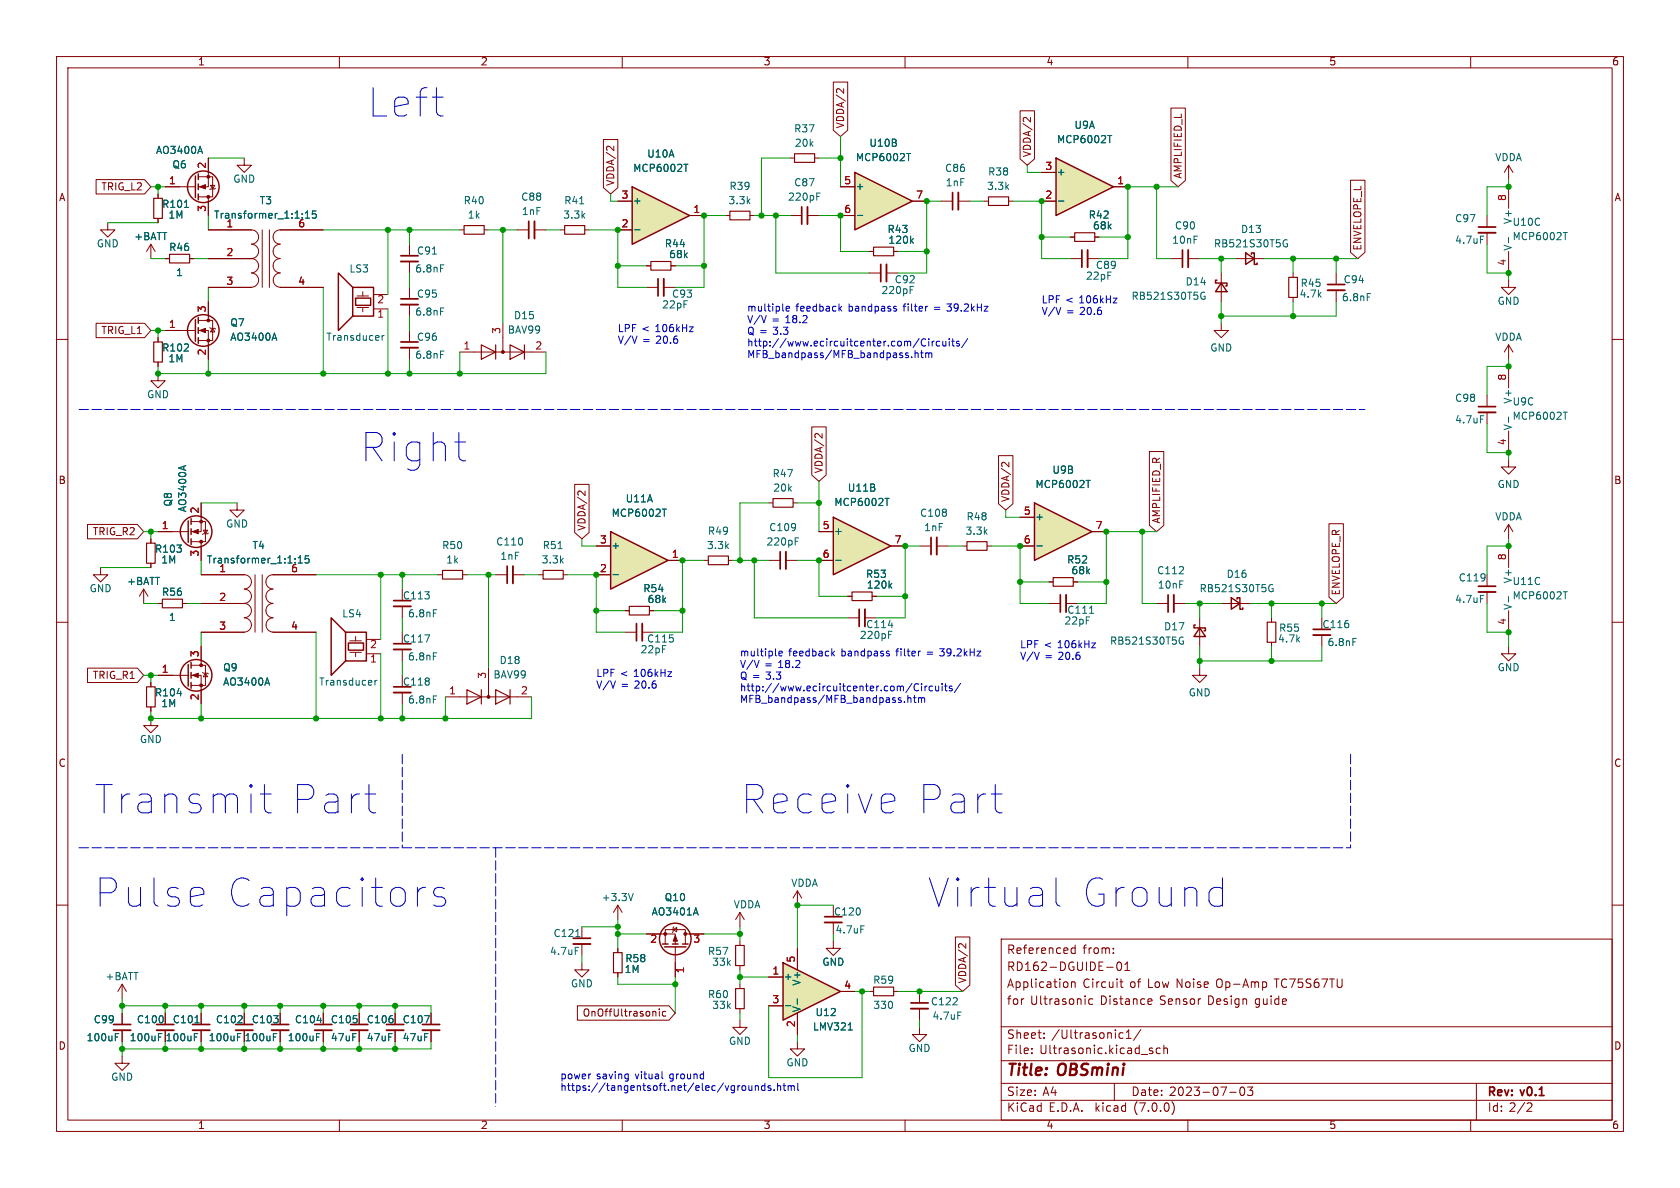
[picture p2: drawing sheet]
<svg xmlns="http://www.w3.org/2000/svg" width="297mm" height="210mm" viewBox="0 0 297 210" stroke-linecap="round" stroke-linejoin="round" font-family="sans-serif">
<g fill="none" stroke="#840000" stroke-width=".18">
<path d="M10 10h277v190h-277zM12 12h273v186h-273zM60 10v2M110 10v2M160 10v2M210 10v2M260 10v2M10 60h2M285 60h2M10 110h2M285 110h2M10 160h2"/>
<path d="M285 160h2M177 166h108v32h-108zM189.4 168.3l.2 .3 .5-.1M189.4 173.6v1M189.4 173.7l.2-.1h.4l.1 1M190.1 167.1v1.5M190.1 167.6h-.5l-.2 .2M193.2 176.6h-.4l-.3 .2v.5l.1 .2h.6M195.6 171h1.2M196.8 168.4v.2M196.8 167.6v.2M197.6 170.2l.2-.1a.81 .81 0 0 1 .6 .6 .81 .81 0 0 1-.3 .8l-.2 .1a.81 .81 0 0 1-.3-1.4z"/>
<path d="M198 173.6h.5M198.2 173.1v1.2l.3 .3M198.9 171.6h.8M198.9 170.5l.4-.4v1.5M203.2 176.6h.4l.1 .3-.8 .2M203.6 177.5l-.4 .1M223.4 173.6h.4l.1 .2v.6l-.5 .2M60 198v2M110 198v2M160 198v2M177 194.5h108M177 191.5h108"/>
<path d="M177 187.5h108M177 181.5h108M182.4 186.1v.2M182.4 185.3v.2M184.6 183.4v.2M184.6 182.6v.2M197 191.5v3M198.1 182.6h.4M198.5 183.5l-.4 .1M199.1 183.6h.9M199.1 182.5l.4-.4v1.5M201.7 182l-1.3 1.9"/>
<path d="M203.4 185.8h.4v.2l-.2 .3h-.3M203.4 185.3h.4M205.1 185.3h-.4l-.3 .2v.5l.1 .2h.6M205.8 185.4l.2-.1h.3l.1 1M205.8 184.8v1.5M207.2 194.8a1.74 1.74 0 0 1 0 2.2M210 198v2M217.4 193.1h1.1M219.4 192.2h.1a.81 .81 0 0 1 .6 .6 .81 .81 0 0 1-.3 .8l-.1 .1a.81 .81 0 0 1-.6-.7 .81 .81 0 0 1 .3-.8zM220.5 192.2h1l-.5 .5 .4 .2v.6l-.2 .2h-.4l-.3-.2M260 198v2M261 191.5v6.5"/>
<path d="M270.5 195l.3 .2v.4l-.9 .9h.9"/>
</g>
<path d="M151.1 30.5l10.2 5.1-10.2 5z" fill="#e6e6af"/>
<path d="M151.1 30.5l10.2 5.1-10.2 5z" fill="none" stroke="#840000" stroke-width=".25"/>
<g fill="none" stroke="#840000" stroke-width=".18">
<path d="M139.7 27.9h.8M144 27.9h.8M148.6 33h2.5M148.6 38.1h2.5M161.3 35.6h2.5M27.9 59.7v.8M114.3 50.8h2M117.3 50.8h2.1M27.9 64v.8M130.8 161.3v2.5M130.8 166.4v.7M130.8 170.7v.8"/>
<path d="M130.8 174v.8M130.8 178.3v.8M130.8 161.3l-.8 1.3M130.8 161.3l.8 1.3M130.8 180.3v1.3h1.3l-1.3 1.3-1.3-1.3h1.3"/>
</g>
<path d="M151.6 38.1h.9M160.3 27.1h.7" fill="none" stroke="#006464" stroke-width=".18"/>
<path d="M140.5 27.2h3.5v1.5h-3.5zM27.2 60.5h1.5v3.5h-1.5zM130 167.1h1.6v3.6h-1.6zM130 174.8h1.6v3.5h-1.6z" fill="none" stroke="#840000" stroke-width=".2"/>
<path d="M117.3 49.3v3" fill="none" stroke="#840000" stroke-width=".33"/>
<path d="M116.3 49.3v3" fill="none" stroke="#840000" stroke-width=".3"/>
<path d="M111.8 33l10.1 5.1-10.1 5.1z" fill="#e6e6af"/>
<path d="M111.8 33l10.1 5.1-10.1 5.1z" fill="none" stroke="#840000" stroke-width=".25"/>
<g fill="none" stroke="#840000" stroke-width=".18">
<path d="M109.2 35.6h2.6M121.9 38.1h2.6M128.3 38.1h.7M132.6 38.1h.7M36.8 40.6h7.6a1.26 1.26 0 0 1 1.3 1.3 1.26 1.26 0 0 1-1.3 1.3M36.8 45.7h7.6M44.4 48.3a1.26 1.26 0 0 1 1.3 1.2 1.26 1.26 0 0 1-1.3 1.3h-7.6M44.4 45.7a1.26 1.26 0 0 1 1.3 1.3 1.26 1.26 0 0 1-1.3 1.2M44.4 43.2a1.26 1.26 0 0 1 1.3 1.2 1.26 1.26 0 0 1-1.3 1.3M46.4 40.6v10.2M47.6 40.6v10.2M49.5 43.2a1.27 1.27 0 0 0-1.2 1.3 1.27 1.27 0 0 0 1.2 1.2 1.26 1.26 0 0 0-1.2 1.3 1.26 1.26 0 0 0 1.2 1.2"/>
<path d="M49.6 48.3a1.26 1.26 0 0 0-1.3 1.2 1.26 1.26 0 0 0 1.3 1.3h7.5M57.1 40.6h-7.6a1.26 1.26 0 0 0-1.2 1.3 1.26 1.26 0 0 0 1.2 1.3M109.2 40.6h2.6M27.9 66v1.3h1.3l-1.3 1.3-1.2-1.3h1.2M87.6 101.6h2.1M90.7 101.6h2M95.2 101.6h.8M99.6 101.6h.7M149.9 109.2h2M152.9 109.2h2M141 157.5l-.8 1.3M141 157.5v2.5"/>
<path d="M141 157.5l.7 1.3M147.3 166.4v1.2h1.3l-1.3 1.3-1.3-1.3h1.3M147.3 160v2.1M147.3 163.1v2M162.6 181.6v1.3h1.2l-1.2 1.3-1.3-1.3h1.3"/>
</g>
<path d="M54 38.6h.7M54 37.7l.4-.4v1.3M55.9 37.3h-.6l-.1 .6 .2-.1h.4l.1 .2v.4l-.2 .2-.5-.2M120.9 29h.7M112.2 40.6h1M152.2 163.7h.6" fill="none" stroke="#006464" stroke-width=".18"/>
<path d="M129 37.3h3.6v1.6h-3.6zM96 100.8h3.6v1.6h-3.6z" fill="none" stroke="#840000" stroke-width=".2"/>
<path d="M90.7 100.1v3M152.9 107.7v3M145.8 163.1h3" fill="none" stroke="#840000" stroke-width=".33"/>
<path d="M89.7 100.1v3M151.9 107.7v3M145.8 162.1h3" fill="none" stroke="#840000" stroke-width=".3"/>
<path d="M147.3 91.4l10.2 5.1-10.2 5.1z" fill="#e6e6af"/>
<path d="M147.3 91.4l10.2 5.1-10.2 5.1z" fill="none" stroke="#840000" stroke-width=".25"/>
<path d="M144.8 94h2.5M144.8 99.1h2.5M157.5 96.5h2.5M162.6 96.5h2M165.6 96.5h2M170.2 96.5h.7M174.5 96.5h.8M149.9 105.4h.7M154.2 105.4h.7M212.1 118.1v1.3h1.3l-1.3 1.3-1.3-1.3h1.3" fill="none" stroke="#840000" stroke-width=".18"/>
<path d="M147.7 99h1M156.5 88.1h.7M157.3 103.5l.4 .5M157.7 103.1l-.5 .5" fill="none" stroke="#006464" stroke-width=".18"/>
<path d="M165.6 95v3" fill="none" stroke="#840000" stroke-width=".33"/>
<path d="M164.6 95v3" fill="none" stroke="#840000" stroke-width=".3"/>
<path d="M170.9 95.8h3.6v1.5h-3.6zM150.6 104.6h3.6v1.6h-3.6z" fill="none" stroke="#840000" stroke-width=".2"/>
<path d="M138.4 170.2l10.2 5.1-10.2 5z" fill="#e6e6af"/>
<path d="M138.4 170.2l10.2 5.1-10.2 5z" fill="none" stroke="#840000" stroke-width=".25"/>
<g fill="none" stroke="#840000" stroke-width=".18">
<path d="M27.9 34.3v.8M27.9 38.6v.8M43.2 27.9v1.3h-1.3l1.3 1.3 1.2-1.3h-1.2M29.2 45.7h.8M33.5 45.7h.8M135.9 88.9h.8M140.2 88.9h.8M17.8 100.3v1.3h1.2l-1.2 1.3-1.3-1.3h1.3M110.5 111.8h2M113.5 111.8h2.1M26.7 127v1.3h1.2l-1.2 1.2-1.3-1.2h1.3M69.8 179.1v2"/>
<path d="M76.2 179.1v2M135.9 172.7h2.5M135.9 177.8h2.5M141 167.6v3.9M141 179.1v3.8M148.6 175.3h2.5M162.6 175.3v2M162.6 178.3v2M69.8 182.1v2.1M76.2 182.1v2.1M141 184.2v1.2h1.2l-1.2 1.3-1.3-1.3h1.3"/>
</g>
<path d="M32.6 36.7h.7M138.9 177.8h.9M141 176.6v1M169.3 178.9h.6M150 182.1h.7" fill="none" stroke="#006464" stroke-width=".18"/>
<path d="M113.5 110.2v3.1M161 178.3h3.1M68.3 182.1h3.1M74.7 182.1h3" fill="none" stroke="#840000" stroke-width=".33"/>
<path d="M112.5 110.2v3.1M161 177.3h3.1M68.3 181.1h3.1M74.7 181.1h3" fill="none" stroke="#840000" stroke-width=".3"/>
<path d="M27.2 35.1h1.5v3.5h-1.5zM30 45h3.5v1.5h-3.5zM136.7 88.1h3.5v1.6h-3.5z" fill="none" stroke="#840000" stroke-width=".2"/>
<path d="M107.9 94l10.2 5.1-10.2 5z" fill="#e6e6af"/>
<g fill="none" stroke="#840000" stroke-width=".25">
<path d="M34.5 31.1v3.8M35.1 30.7v1.1M35.1 32.5v1M35.1 34.3v1M34.5 56.5v3.8M35.1 56.1v1.1M35.1 57.9v1M35.1 59.7v1M107.9 94l10.2 5.1-10.2 5z"/>
<circle cx="35.9" cy="33" r="2.79"/>
<circle cx="35.9" cy="58.4" r="2.79"/>
</g>
<g fill="none" stroke="#840000" stroke-width=".18">
<path d="M19 39.4v1.2h1.3l-1.3 1.3-1.2-1.3h1.2M29.2 33h5.3M35.1 31.2h2.5v3.6h-2.5M36.8 27.9v5.1h-1.7M36.8 34.8v3.3M37.2 32.8h.8l-.4 .6zM38.1 33.3l-.1 .1h-.8l-.1 .1M26.7 43.2l-.8 1.3M26.7 43.2v2.5M26.7 43.2l.7 1.3M29.2 58.4h5.3M35.1 58.4h1.7v5.1"/>
<path d="M35.1 56.6h2.5v3.6h-2.5M36.8 53.3v3.3M37.1 57.9l.1 .1h.8l.1 .2M37.6 58l.4 .7h-.8zM72.4 43.2v2M72.4 46.2v2.1M72.4 58.4v2.1M91.4 40.6h2.1M94.5 40.6h2M99.1 40.6h.7M103.4 40.6h.7M114.3 47h.8"/>
<path d="M118.6 47h.8M72.4 61.5v2M105.4 96.5h2.5M118.1 99.1h2.5M124.5 99.1h.7M128.8 99.1h.7M135.9 99.1h2M138.9 99.1h2.1M71.1 111.8v2M71.1 114.8v2M105.4 101.6h2.5M110.5 108h.8"/>
<path d="M114.8 108h.8M35.6 179.1v2M43.2 179.1v2M49.5 179.1v2M57.1 179.1v2M63.5 179.1v2M35.6 182.1v2.1M43.2 182.1v2.1M49.5 182.1v2.1M57.1 182.1v2.1M63.5 182.1v2.1"/>
</g>
<g fill="none" stroke="#006464" stroke-width=".18">
<path d="M35.4 25.9l.4 1.2M48.5 58.9l.4 1.3M77.9 46.8h.6M77.9 62.1h.6M117.1 90h.7M140.6 95.1h.6M76.6 115.4h.6M108.4 101.6h.9M34.4 182.7h.6M34.5 180.8h.7M42 182.7h.6M48.3 182.7h.6"/>
<path d="M56 182.7h.6"/>
</g>
<path d="M99.8 39.9h3.6v1.5h-3.6zM115.1 46.2h3.5v1.6h-3.5zM125.2 98.3h3.6v1.5h-3.6zM111.3 107.2h3.5v1.5h-3.5z" fill="none" stroke="#840000" stroke-width=".2"/>
<path d="M94.5 39.1v3.1M70.9 46.2h3M70.9 61.5h3M138.9 97.5v3.1M69.6 114.8h3M34 182.1h3.1M41.7 182.1h3M48 182.1h3.1M55.6 182.1h3.1M62 182.1h3" fill="none" stroke="#840000" stroke-width=".33"/>
<path d="M93.5 39.1v3.1M70.9 45.2h3M70.9 60.5h3M137.9 97.5v3.1M69.6 113.8h3M34 181.1h3.1M41.7 181.1h3M48 181.1h3.1M55.6 181.1h3.1M62 181.1h3" fill="none" stroke="#840000" stroke-width=".3"/>
<g fill="#840000" stroke="#840000" stroke-width=".18">
<path d="M35.3 58.4l1-.4v.8z"/>
<path d="M35.3 33l1-.4v.8z"/>
<circle cx="36.8" cy="60.2" r=".25"/>
<circle cx="36.8" cy="56.6" r=".25"/>
<circle cx="36.8" cy="31.2" r=".25"/>
<circle cx="36.8" cy="34.8" r=".25"/>
</g>
<path d="M186.7 27.9l10.1 5.1-10.1 5.1z" fill="#e6e6af"/>
<g fill="none" stroke="#840000" stroke-width=".25">
<path d="M186.7 27.9l10.1 5.1-10.1 5.1zM62.4 50.8h3.6v5.1h-3.6zM62.4 50.8l-2.6-2.5v10.1l2.6-2.5M62.9 52.7h2.6v1.3h-2.6zM33.3 92.1v3.8M33.8 91.7v1M33.8 93.5v1M33.8 95.3v1M33.3 117.5v3.8M33.8 117.1v1M33.8 118.9v1M61.1 111.8h3.7v5h-3.7z"/>
<path d="M61.1 111.8l-2.6-2.6v10.2l2.6-2.6M61.6 113.7h2.7v1.2h-2.7zM33.8 120.7v1"/>
<circle cx="34.7" cy="94" r="2.79"/>
<circle cx="34.7" cy="119.4" r="2.79"/>
</g>
<g fill="none" stroke="#840000" stroke-width=".18">
<path d="M139.7 38.1h2M142.7 38.1h2.1M166.4 35.6h2M169.4 35.6h2M174 35.6h.8M178.3 35.6h.8M184.1 35.6h2.6M184.1 30.5h2.6M196.8 33h2.6M63.1 52.3h2.1M63.1 54.4h2.1M64.1 51.6v.7"/>
<path d="M64.1 54.4v.7M66 54.6h2.6M66 52.1h2.6M72.4 50.8v2M72.4 53.8v2.1M81.3 40.6h.7M85.6 40.6h.8M88.9 57.2v5M153.7 44.5h.7M153.7 48.3h2M156.7 48.3h2M158 44.5h.7"/>
<path d="M81.3 62.2h15.2M26.7 95.3v.7M26.7 99.6v.7M27.9 94h5.4M33.8 92.2h2.5v3.6h-2.5M35.6 88.9v5.1h-1.8M35.6 95.8v3.3M35.9 93.7h.8l-.4 .7zM36.8 94.2l-.1 .2h-.8l-.1 .1M41.9 88.9v1.3h-1.3l1.3 1.2 1.3-1.2h-1.3M25.4 104.1l-.8 1.3M25.4 104.1v2.6"/>
<path d="M25.4 104.1l.8 1.3M27.9 106.7h.8M27.9 119.4h5.4M32.3 106.7h.7M33.8 119.4h1.8v5.1M33.8 117.6h2.5v3.6h-2.5M35.6 106.7h7.6a1.27 1.27 0 0 1 1.2 1.3 1.27 1.27 0 0 1-1.2 1.2 1.26 1.26 0 0 1 1.3 1.3 1.26 1.26 0 0 1-1.3 1.2M35.6 101.6h7.6a1.27 1.27 0 0 1 1.2 1.3 1.27 1.27 0 0 1-1.2 1.2 1.26 1.26 0 0 1 1.3 1.3 1.26 1.26 0 0 1-1.3 1.3M35.6 114.3v3.3M35.6 111.8h7.6M35.8 118.9l.1 .1h.8l.1 .1M36.3 119l.4 .6h-.8z"/>
<path d="M45.1 101.6v10.2M46.4 101.6v10.2M48.3 106.7a1.26 1.26 0 0 0-1.3 1.2 1.26 1.26 0 0 0 1.3 1.3M48.3 111.8h7.6M48.3 109.2a1.26 1.26 0 0 0-1.3 1.3 1.26 1.26 0 0 0 1.3 1.2M55.9 101.6h-7.6a1.27 1.27 0 0 0-1.3 1.3 1.27 1.27 0 0 0 1.3 1.2 1.26 1.26 0 0 0-1.3 1.3 1.26 1.26 0 0 0 1.3 1.3M61.8 113.3h2.1M61.8 115.3h2.1M62.9 112.5v.8M62.9 115.3v.8M64.8 115.6h2.5M64.8 113h2.5"/>
<path d="M71.1 104.1v2.1M71.1 107.2v2M71.1 119.4v2M77.5 101.6h.7M81.8 101.6h.7M86.4 118.1v5.1M204.5 106.7h2M207.5 106.7h2M26.7 120.7v.7M26.7 125v.7M71.1 122.4v2.1M78.7 123.2h15.3"/>
<path d="M21.6 174l-.8 1.3M21.6 174v2.5M21.6 179.1v2M21.6 174l.8 1.3M29.2 179.1v2M21.6 186.7v1.3h1.3l-1.3 1.2-1.3-1.2h1.3M21.6 182.1v2.1M29.2 182.1v2.1"/>
</g>
<g fill="none" stroke="#006464" stroke-width=".18">
<path d="M144.4 34.1h.6M187.1 35.5h1M195.8 24h.7M67.6 59.3v.9M67.9 59.3l-.3 .3M77.9 54.4h.6M161.1 42.5l.4 .5M161.5 42.2l-.5 .4M32.9 82.3l-1.3 .4M52.7 99.5h.7M52.7 98.6l.4-.3v1.2M54.6 98.3h-.6l-.1 .6 .2-.2 .4 .1 .2 .2-.1 .4-.2 .1-.5-.1"/>
<path d="M47.2 119.8l.5 1.3M76.6 107.8h.6M66.3 120.3v.8M66.6 120.3l-.3 .2M76.6 123h.6M20.4 182.7h.6M28 182.7h.6"/>
</g>
<g fill="none" stroke="#840000" stroke-width=".2">
<path d="M82 39.9h3.6v1.5h-3.6zM174.8 34.8h3.5v1.5h-3.5zM154.4 43.7h3.6v1.5h-3.6zM85.1 61l2.5 1.2-2.5 1.3zM87.6 61v2.5M90.2 61l2.5 1.2-2.5 1.3zM92.7 61v2.5M25.9 96h1.5v3.6h-1.5zM28.7 105.9h3.6v1.5h-3.6zM78.2 100.8h3.6v1.6h-3.6zM25.9 121.4h1.5v3.6h-1.5zM82.5 121.9l2.6 1.3-2.6 1.3z"/>
<path d="M85.1 121.9v2.6M87.6 121.9l2.6 1.3-2.6 1.3zM90.2 121.9v2.6"/>
</g>
<path d="M142.7 36.6v3M169.4 34v3.1M70.9 53.8h3M156.7 46.7v3.1M69.6 107.2h3M207.5 105.2v3M69.6 122.4h3M20.1 182.1h3M27.7 182.1h3" fill="none" stroke="#840000" stroke-width=".33"/>
<path d="M141.7 36.6v3M168.4 34v3.1M70.9 52.8h3M155.7 46.7v3.1M69.6 106.2h3M206.5 105.2v3M69.6 121.4h3M20.1 181.1h3M27.7 181.1h3" fill="none" stroke="#840000" stroke-width=".3"/>
<g fill="#840000" stroke="#840000" stroke-width=".18">
<path d="M34 94l1.1-.4v.8z"/>
<path d="M34 119.4l1.1-.4v.8z"/>
<circle cx="88.9" cy="62.2" r=".25"/>
<circle cx="86.4" cy="123.2" r=".25"/>
<circle cx="35.6" cy="92.2" r=".25"/>
<circle cx="35.6" cy="95.8" r=".25"/>
<circle cx="35.6" cy="121.2" r=".25"/>
<circle cx="35.6" cy="117.6" r=".25"/>
</g>
<path d="M182.9 88.9l10.1 5.1-10.1 5.1z" fill="#e6e6af"/>
<g fill="none" stroke="#840000" stroke-width=".25">
<path d="M215.1 49.5h-.2v.5h2v.5h-.2M215.9 50l1 1.6h-2zM220.2 44.7l1.5 1-1.5 1zM221.2 45v-.3h.5v2h.5v-.2M182.9 88.9l10.1 5.1-10.1 5.1zM211.3 110.5h-.2v.5h2v.5h-.2M212.1 111l1 1.5h-2zM217.7 105.7l1.5 1-1.5 1zM218.7 105.9v-.2h.5v2h.5v-.3M117.1 166.9h1M117.5 167.4h3.8M118.9 166.9h1"/>
<path d="M120.6 166.9h1.1"/>
<circle cx="119.4" cy="166" r="2.79"/>
</g>
<g fill="none" stroke="#840000" stroke-width=".18">
<path d="M147.3 14.5h2.6v8.5l-1.3 1.1-1.3-1.1zM149.1 15.7v.8l-.7-.8h-.3l-.2 .1M180.3 19.6h2.6v8.5l-1.3 1.1-1.3-1.1zM207 19.1h2.6v12.8l-1.3 1.1-1.3-1.1zM17 31.7h8.6l1.1 1.3-1.1 1.3h-8.6zM27.9 34.3v.8M27.9 38.6v.8M29.2 33h2.5M36.8 27.9v2.6M36.8 35.6v2.5M106.7 24.7h2.5v8.5l-1.3 1.1-1.2-1.1zM108.5 25.8v.8l-.7-.7-.3-.1-.2 .2"/>
<path d="M109.2 35.6h2.6M121.9 38.1h2.6M148.6 33h2.5M148.6 38.1h2.5M161.3 35.6h2.5M182.2 20.8v.8l-.8-.8h-.3l-.1 .1M184.1 35.6h2.6M184.1 30.5h2.6M196.8 33h2.6M238.8 31.9h2.5v12.7l-1.3 1.1-1.2-1.1zM262.9 38.1v2M266.7 29.2v2.6"/>
<path d="M266.7 33v3.8M266.7 29.2l-.8 1.3M266.7 29.2l.8 1.3M17 57.1h8.6l1.1 1.3-1.1 1.3h-8.6zM27.9 59.7v.8M29.2 45.7h.8M29.2 58.4h2.5M33.5 45.7h.8M36.8 45.7h7.6M36.8 53.3v2.6M36.8 40.6h7.6M36.8 50.8h7.6"/>
<path d="M49.5 40.6h7.6M49.5 50.8h7.6M109.2 40.6h2.6M114.3 47h.8M118.6 47h.8M153.7 44.5h.7M158 44.5h.7M189.2 45.7h2.1M189.2 41.9h.8M192.3 45.7h2M193.5 41.9h.8M207 45.7h2"/>
<path d="M210.1 45.7h2M215.9 57.2v1.2h1.3l-1.3 1.3-1.3-1.3h1.3M215.9 48.3v5M218.4 45.7h5.1M228.6 48.3v.7M228.6 52.6v.7M236.2 48.3v2M236.2 51.3v2M262.9 41.1v2.1M266.7 49.5v1.3h1.3l-1.3 1.3-1.3-1.3h1.3M266.7 44.5v3.8M27.9 64v.8"/>
<path d="M36.8 61v2.5M143.5 75.5h2.6v8.5l-1.3 1.1-1.3-1.1zM145.3 76.6v.8l-.7-.7-.3-.1-.2 .2M203.2 79.8h2.5v13.1l-1.2 1.1-1.3-1.1zM262.9 69.9v2M262.9 72.9v2M266.7 61v2.5M266.7 64.8v3.8M266.7 76.2v3.8M266.7 61l-.8 1.2M266.7 61l.8 1.2M15.5 92.7h8.8l1.1 1.3-1.1 1.3h-8.8z"/>
<path d="M26.7 95.3v.7M26.7 99.6v.7M27.9 94h2.6M35.6 88.9v2.5M35.6 96.5v2.6M101.6 85.6h2.5v8.5l-1.2 1.2-1.3-1.2zM103.4 86.8v.8l-.7-.7-.3-.1-.2 .1M105.4 96.5h2.5M118.1 99.1h2.5M144.8 94h2.5M144.8 99.1h2.5M157.5 96.5h2.5"/>
<path d="M176.5 80.5h2.6v8.6l-1.3 1.1-1.3-1.1zM178.4 81.7v.8l-.8-.7-.3-.1-.2 .1M180.3 91.4h2.6M180.3 96.5h2.6M193 94h2.6M234.9 92.6h2.6v13l-1.3 1.1-1.3-1.1zM266.7 81.3v1.3h1.3l-1.3 1.2-1.3-1.2h1.3M266.7 92.7v2.6M266.7 96.5v3.8M266.7 92.7l-.8 1.3M266.7 92.7l.8 1.3M15.5 118.1h8.8l1.1 1.3-1.1 1.3h-8.8z"/>
<path d="M27.9 106.7h.8M27.9 119.4h2.6M32.3 106.7h.7M35.6 106.7h7.6M35.6 101.6h7.6M35.6 114.3v2.5M35.6 111.8h7.6M48.3 101.6h7.6M48.3 111.8h7.6M105.4 101.6h2.5M110.5 108h.8M114.8 108h.8"/>
<path d="M149.9 105.4h.7M154.2 105.4h.7M185.4 106.7h2.1M185.4 102.9h.8M188.5 106.7h2M189.7 102.9h.8M212.1 109.2v5.1M215.9 106.7h5.1M224.8 109.2v.8M224.8 113.5v.8M233.7 109.2v2.1M233.7 112.3v2"/>
<path d="M262.9 101.6v2M262.9 104.6v2.1M266.7 114.3v1.3h1.3l-1.3 1.2-1.3-1.2h1.3M266.7 108v3.8M26.7 120.7v.7M26.7 125v.7M35.6 121.9v2.6M21.6 179.1v2M29.2 179.1v2M35.6 179.1v2M43.2 179.1v2M49.5 179.1v2"/>
<path d="M57.1 179.1v2M63.5 179.1v2M69.8 179.1v2M76.2 179.1v2M102.1 177.8h16.2l1.1 1.3-1.1 1.2h-16.2zM102.9 170.2v1.3h1.2l-1.2 1.2-1.3-1.2h1.3M102.9 163.8v2.1M102.9 166.9v2M109.2 160l-.7 1.3M109.2 160v2.6M109.2 167.6v.8M109.2 172v.7"/>
<path d="M109.2 160l.8 1.3M114.3 165.1h5.1v1.8M116.6 178.4v.1M116.6 178.8v.8M117.6 166.9v-2.6h3.6v2.6M117.7 178.8h-.4l-.2 .2 .1 .6h.5M119 164.3l.6-.3v.7zM119.1 163.8l-.1 .2v.7l-.1 .1M119.4 167.4v5.3M121.2 165.1h3.3M135.9 172.7h2.5M135.9 177.8h2.5"/>
<path d="M141 167.6v3.9M141 179.1v3.8M148.6 175.3h2.5M153.7 175.3h.7M158 175.3h.7M168.9 165.6h2.6v8.5l-1.3 1.2-1.3-1.2zM170.7 166.8v.8l-.7-.7-.3-.1-.2 .1M21.6 182.1v2.1M29.2 182.1v2.1M35.6 182.1v2.1M43.2 182.1v2.1M49.5 182.1v2.1"/>
<path d="M57.1 182.1v2.1M63.5 182.1v2.1M69.8 182.1v2.1M76.2 182.1v2.1"/>
</g>
<g fill="none" stroke="#006464" stroke-width=".18">
<path d="M32.6 36.7h.7M35.4 25.9l.4 1.2M54 38.6h.7M54 37.7l.4-.4v1.3M55.9 37.3h-.6l-.1 .6 .2-.1h.4l.1 .2v.4l-.2 .2-.5-.2M120.9 29h.7M151.6 38.1h.9M160.3 27.1h.7M187.1 35.5h1M195.8 24h.7M48.5 58.9l.4 1.3M112.2 40.6h1"/>
<path d="M161.1 42.5l.4 .5M161.5 42.2l-.5 .4M212.8 52.4h.2v.5h-.3l-.3-.2M213 51.7l-.3-.1-.3 .2M227.4 43.1h.2v.5h-.3l-.4-.1M227.6 42.4h-.3l-.4 .2M241.7 51.9h.6M261.7 41.7h.6M266.7 42v.9M276.4 41.1h.7M261.7 73.5h.6M266.7 73.7v1"/>
<path d="M276.4 72.9h.7M32.9 82.3l-1.3 .4M52.7 99.5h.7M52.7 98.6l.4-.3v1.2M54.6 98.3h-.6l-.1 .6 .2-.2 .4 .1 .2 .2-.1 .4-.2 .1-.5-.1M117.1 90h.7M147.7 99h1M156.5 88.1h.7M183.3 96.5h1M192 84.9h.7M47.2 119.8l.5 1.3M108.4 101.6h.9"/>
<path d="M157.3 103.5l.4 .5M157.7 103.1l-.5 .5M192.6 108.4h.7M209 113.3h.2v.5l-.3 .1-.3-.2M209.2 112.7l-.3-.1-.3 .2M224.8 104.1h.3l-.1 .4-.3 .1-.3-.2M225 103.4l-.3-.1-.3 .2M239.2 112.9h.6M261.7 105.2h.6M266.7 105.5v.9M276.4 104.6h.7M111.9 157.9l-.4 1.3"/>
<path d="M101.7 167.5h.6M101.8 165.6h.7M123 160.5l.4 1.3M138.9 177.8h.9M141 176.6v1M20.4 182.7h.6M28 182.7h.6M34.4 182.7h.6M34.5 180.8h.7M42 182.7h.6M48.3 182.7h.6M56 182.7h.6"/>
<path d="M150 182.1h.7"/>
</g>
<path d="M190 41.1h3.5v1.6h-3.5zM227.8 49h1.6v3.6h-1.6zM186.2 102.1h3.5v1.5h-3.5zM224 110h1.6v3.5h-1.6zM108.5 168.4h1.5v3.6h-1.5zM154.4 174.5h3.6v1.5h-3.6z" fill="none" stroke="#840000" stroke-width=".2"/>
<path d="M192.3 44.2v3M210.1 44.2v3M234.7 51.3h3M261.4 41.1h3M261.4 72.9h3M188.5 105.2v3M232.2 112.3h3M261.4 104.6h3M101.3 166.9h3.1" fill="none" stroke="#840000" stroke-width=".33"/>
<path d="M191.3 44.2v3M209 44.2v3M234.7 50.3h3M261.4 40.1h3M261.4 71.9h3M187.5 105.2v3M232.2 111.3h3M261.4 103.6h3M101.3 165.9h3.1" fill="none" stroke="#840000" stroke-width=".3"/>
<g fill="#840000" stroke="#840000" stroke-width=".18">
<path d="M119.4 165.4l.4 1h-.8z"/>
<circle cx="117.6" cy="165.1" r=".25"/>
<circle cx="121.2" cy="165.1" r=".25"/>
</g>
<g fill="none" stroke="#0000c2" stroke-width=".18">
<path d="M121.9 57.8h.6l-.6 .8h.6M139 54.6l.6-.2-.1-.2-.3-.1-.2 .2v.6h.5M148.4 54.5l.4 .5M148.8 54.1l-.5 .5M158.2 54.6h.3v.2l-.2 .2h-.2M158.2 54.1l.3 .1M164 54.1l-.2 .1M164.2 59.9v.1M167.8 59.9v.1M168.4 59.9v1.1l.3 .2M171.1 59.8l-1.1 1.7M196.8 52.7h.7l-.7 .8h.7"/>
<path d="M80.4 78.1h1.9M161.8 62v1.2M162 62.4l-.2 .1M162.1 62.4l.2 .2v.6M162.7 62.4h.5M162.9 62v1l.3 .2M163.6 62.5l.4-.1 .2 .2M163.6 62.4v.8M163.6 60a.6 .6 0 0 0-.8 .4 .6 .6 0 0 0 .6 .8l.2-.2M164.2 62.6l.2-.2h.3v.8M164.2 62.6v.6M164.2 60.3v.9"/>
<path d="M164.8 60.3v.9M165.2 60.3l-.4 .3M166.1 60.4l-.3-.1-.3 .3 .1 .5h.5M166.7 60.3v.8l.3 .1 .2-.2M167.2 60.3v.9M167.8 60.3v.9M168.2 60.3h.5M169.6 60.4l-.3-.1-.2 .2 .1 .2 .4 .1v.3h-.5M81.8 81.5h.5M118.1 118.7h.6l-.6 .9h.6M137.7 115.5l.6-.1-.1-.2-.3-.1-.2 .2 .1 .6h.4M147.2 115.5l.3 .5"/>
<path d="M147.5 115.1l-.4 .5M156.9 115.5l.3 .1v.2l-.1 .2h-.3M156.9 115.1l.3 .1M162.7 115.1l-.2 .1M193 113.7h.7l-.7 .8h.7M46.7 138.7v4.3l.3 .5 .5 .2h.4M160.5 122.9v1.3M160.7 123.3l-.2 .2M160.9 123.3l.1 .2v.7M161.5 123.3h.5M161.7 122.9v1.1l.3 .2M162.4 123.5l.3-.2 .2 .2"/>
<path d="M162.4 123.3v.9M162.4 121a.6 .6 0 0 0-.9 .4 .6 .6 0 0 0 .6 .7l.3-.1M162.9 123.5v.7M162.9 123.5l.2-.2 .3 .1 .1 .8M162.9 120.9v.1M162.9 121.3v.8M163.5 121.3v.8M163.9 121.3l-.4 .2M164.9 121.3h-.4l-.2 .2 .1 .6h.5M165.4 121.3l.1 .8h.3l.1-.1M165.9 121.3v.8M166.6 120.9v.1"/>
<path d="M166.6 121.3v.8M167 121.3h.5M167.2 120.9v1l.3 .2M168.3 121.3h-.3l-.2 .2 .1 .1 .4 .2v.3h-.5M169.8 120.8l-1.1 1.6M46 140.4h1.9M64.5 140.4h1.9M65.5 143.5l.4 .2h.5M74.7 156.9h.5M78.6 157.1l-.5-.2h-.7l-.5 .2-.2 .5 .2 .7 .5 .2h.7l.5 .3 .2 .4-.2 .8-.5 .2h-1l-.4-.2M158 140.6l.2 .5v.4l-2.4 .5M175.2 140.4h1.9"/>
<path d="M176.2 143.5l.5 .2h.4M186.7 155.2v4.3l.2 .5 .5 .2M215.6 156.9l.5 .2M216.1 155.2v5M216.1 160l-.5 .2M117 189.4v1.1l.2 .2M132.4 191.9v.8l.3 .1 .2-.2M132.9 191.9v.9M133.5 192l.2-.1 .3 .1 .1 .8M133.5 191.9v.9M135.2 192l-.3-.1-.3 .3 .1 .5h.5M135.2 191.5v1.3"/>
<path d="M136.3 192l-.4-.1-.1 .2v.2l.5 .1v.3h-.5M136.9 192.6v.2M137.5 192l.1-.1 .3 .1 .1 .8M137.5 191.5v1.3M138.4 191.9h.5M138.6 191.5v1.1l.3 .2M139.3 192l.4-.1 .2 .2M139.3 191.9v.9M139.9 192.1l.2-.2 .3 .1v.8M139.9 192.1v.7M141 191.5v1.1l.2 .2"/>
</g>
<path d="M14 72.4h227.3M71.1 133.4v16.5M238.8 133.4v16.5M14 149.9h224.8M87.6 149.9v45.7" fill="none" stroke="#0000c2" stroke-width=".18" stroke-dasharray="1.7 .6"/>
<g fill="none" stroke="#009600" stroke-width=".18">
<path d="M19 39.4h8.9M26.7 33h2.5M27.9 33v1.3M36.8 38.1v2.5M36.8 27.9h6.4M107.9 34.3v1.3h1.3M128.3 38.1h-3.8v12.7h-5.1M133.3 38.1h6.4M137.2 38.1v10.2h16.5M139.7 27.9h-5.1v10.2M144.8 27.9h3.8M144.8 38.1h3.8v6.4h5.1"/>
<path d="M148.6 24.1v8.9M166.4 35.6h-2.6v12.7h-5.1M171.4 35.6h2.6M179.1 35.6h5v10.1h5.1M181.6 29.2v1.3h2.5M204.5 33v12.7h2.5M208.3 33h-8.9v12.7h-5.1M266.7 31.8v1.2h-3.8v5.1M26.7 45.7h2.5M26.7 58.4h2.5M27.9 58.4v1.3M34.3 45.7h2.5"/>
<path d="M36.8 50.8v2.5M57.1 40.6h24.2M57.1 50.8v15.2M68.6 40.6v11.5M68.6 54.6v11.4M72.4 40.6v2.6M72.4 48.3v2.5M72.4 55.9v2.5M86.4 40.6h5M88.9 40.6v16.6M96.5 40.6h2.6M104.1 40.6h5.1v10.2h5.1"/>
<path d="M109.2 47h5.1M119.4 47h5.1M158.7 44.5h5.1M184.1 41.9h5.1M194.3 41.9h5.1M212.1 45.7h6.3M215.9 45.7v2.6M215.9 53.3v3.9M223.5 45.7h16.5M228.6 45.7v2.6M228.6 53.3v2.6M236.2 45.7v2.6"/>
<path d="M236.2 53.3v2.6h-20.3M262.9 43.2v5.1h3.8v1.2M36.8 63.5v2.5M72.4 63.5v2.5M81.3 62.2v3.8M96.5 62.2v3.8h-68.6v-1.2M262.9 74.9v5.1h3.8v1.3M266.7 63.5v1.3h-3.8v5.1M25.4 94h2.5M26.7 94v1.3M35.6 99.1v2.5M35.6 88.9h6.3"/>
<path d="M102.9 95.3v1.2h2.5M124.5 99.1h-3.9v12.7h-5M129.5 99.1h6.4M133.3 99.1v10.1h16.6M135.9 88.9h-5.1v10.2M141 99.1h3.8v6.3h5.1M141 88.9h3.8M144.8 85.1v8.9M162.6 96.5h-2.6v12.7h-5.1M167.6 96.5h2.6M175.3 96.5h5v10.2h5.1M177.8 90.2v1.2h2.5"/>
<path d="M201.9 94v12.7h2.6M204.5 94h-8.9v12.7h-5.1M266.7 95.3v1.2h-3.8v5.1M17.8 100.3h8.9M25.4 106.7h2.5M25.4 119.4h2.5M26.7 119.4v1.3M33 106.7h2.6M35.6 111.8v2.5M55.9 101.6h21.6M55.9 111.8v15.2M67.3 101.6v11.4"/>
<path d="M67.3 115.6v11.4M71.1 101.6v2.5M71.1 109.2v2.6M71.1 116.8v2.6M82.5 101.6h5.1M86.4 101.6v16.5M92.7 101.6h2.5M100.3 101.6h5.1v10.2h5.1M105.4 108h5.1M115.6 108h5M154.9 105.4h5.1M180.3 102.9h5.1"/>
<path d="M190.5 102.9h5.1M209.5 106.7h6.4M212.1 106.7v2.5M212.1 114.3v3.8M221 106.7h15.2M224.8 106.7v2.5M224.8 114.3v2.5M233.7 114.3v2.5h-21.6M233.7 106.7v2.5M262.9 106.7v5.1h3.8v2.5M35.6 124.5v2.5M71.1 124.5v2.5"/>
<path d="M78.7 123.2v3.8M94 123.2v3.8h-67.3v-1.3M21.6 177.8h54.6v1.3M21.6 176.5v2.6M29.2 177.8v1.3M35.6 177.8v1.3M43.2 177.8v1.3M49.5 177.8v1.3M57.1 177.8v1.3M63.5 177.8v1.3M69.8 177.8v1.3M102.9 168.9v1.3"/>
<path d="M102.9 163.8h6.3M109.2 162.6v5M109.2 172.7v1.3h10.2M109.2 165.1h5.1M119.4 172.7v6.4M124.5 165.1h6.3M130.8 163.8v2.6M130.8 171.5v2.5M130.8 179.1v1.2M130.8 172.7h5.1M147.3 160h-6.3v7.6M147.3 165.1v1.3"/>
<path d="M151.1 175.3h2.6M152.4 175.3v15.2h-16.5v-12.7M158.7 175.3h11.5M21.6 184.2v2.5M29.2 184.2v1.2M35.6 184.2v1.2M43.2 184.2v1.2M49.5 184.2v1.2M57.1 184.2v1.2M63.5 184.2v1.2M69.8 184.2v1.2M76.2 184.2v1.2h-54.6"/>
<path d="M141 182.9v1.3M162.6 180.3v1.3"/>
</g>
<g fill="#009600" stroke="#009600" stroke-width=".18">
<circle cx="130.8" cy="99.1" r=".46"/>
<circle cx="105.4" cy="101.6" r=".46"/>
<circle cx="105.4" cy="108" r=".46"/>
<circle cx="120.6" cy="108" r=".46"/>
<circle cx="120.6" cy="99.1" r=".46"/>
<circle cx="88.9" cy="40.6" r=".46"/>
<circle cx="81.3" cy="66" r=".46"/>
<circle cx="109.2" cy="47" r=".46"/>
<circle cx="72.4" cy="66" r=".46"/>
<circle cx="148.6" cy="38.1" r=".46"/>
<circle cx="163.8" cy="35.6" r=".46"/>
<circle cx="163.8" cy="44.5" r=".46"/>
<circle cx="134.6" cy="38.1" r=".46"/>
<circle cx="137.2" cy="38.1" r=".46"/>
<circle cx="148.6" cy="27.9" r=".46"/>
<circle cx="109.2" cy="40.6" r=".46"/>
<circle cx="124.5" cy="47" r=".46"/>
<circle cx="124.5" cy="38.1" r=".46"/>
<circle cx="144.8" cy="99.1" r=".46"/>
<circle cx="133.3" cy="99.1" r=".46"/>
<circle cx="144.8" cy="88.9" r=".46"/>
<circle cx="160" cy="96.5" r=".46"/>
<circle cx="160" cy="105.4" r=".46"/>
<circle cx="199.4" cy="41.9" r=".46"/>
<circle cx="199.4" cy="33" r=".46"/>
<circle cx="204.5" cy="33" r=".46"/>
<circle cx="184.1" cy="35.6" r=".46"/>
<circle cx="184.1" cy="41.9" r=".46"/>
<circle cx="78.7" cy="127" r=".46"/>
<circle cx="86.4" cy="101.6" r=".46"/>
<circle cx="67.3" cy="127" r=".46"/>
<circle cx="71.1" cy="127" r=".46"/>
<circle cx="67.3" cy="101.6" r=".46"/>
<circle cx="71.1" cy="101.6" r=".46"/>
<circle cx="26.7" cy="94" r=".46"/>
<circle cx="27.9" cy="66" r=".46"/>
<circle cx="27.9" cy="58.4" r=".46"/>
<circle cx="57.1" cy="66" r=".46"/>
<circle cx="68.6" cy="66" r=".46"/>
<circle cx="27.9" cy="33" r=".46"/>
<circle cx="36.8" cy="66" r=".46"/>
<circle cx="68.6" cy="40.6" r=".46"/>
<circle cx="72.4" cy="40.6" r=".46"/>
<circle cx="55.9" cy="127" r=".46"/>
<circle cx="26.7" cy="119.4" r=".46"/>
<circle cx="35.6" cy="127" r=".46"/>
<circle cx="26.7" cy="127" r=".46"/>
<circle cx="180.3" cy="102.9" r=".46"/>
<circle cx="180.3" cy="96.5" r=".46"/>
<circle cx="195.6" cy="102.9" r=".46"/>
<circle cx="201.9" cy="94" r=".46"/>
<circle cx="195.6" cy="94" r=".46"/>
<circle cx="212.1" cy="116.8" r=".46"/>
<circle cx="212.1" cy="106.7" r=".46"/>
<circle cx="233.7" cy="106.7" r=".46"/>
<circle cx="224.8" cy="106.7" r=".46"/>
<circle cx="266.7" cy="111.8" r=".46"/>
<circle cx="224.8" cy="116.8" r=".46"/>
<circle cx="266.7" cy="96.5" r=".46"/>
<circle cx="236.2" cy="45.7" r=".46"/>
<circle cx="266.7" cy="48.3" r=".46"/>
<circle cx="266.7" cy="33" r=".46"/>
<circle cx="266.7" cy="80" r=".46"/>
<circle cx="266.7" cy="64.8" r=".46"/>
<circle cx="215.9" cy="55.9" r=".46"/>
<circle cx="228.6" cy="55.9" r=".46"/>
<circle cx="215.9" cy="45.7" r=".46"/>
<circle cx="228.6" cy="45.7" r=".46"/>
<circle cx="109.2" cy="163.8" r=".46"/>
<circle cx="119.4" cy="174" r=".46"/>
<circle cx="130.8" cy="165.1" r=".46"/>
<circle cx="109.2" cy="165.1" r=".46"/>
<circle cx="69.8" cy="177.8" r=".46"/>
<circle cx="69.8" cy="185.4" r=".46"/>
<circle cx="130.8" cy="172.7" r=".46"/>
<circle cx="141" cy="160" r=".46"/>
<circle cx="152.4" cy="175.3" r=".46"/>
<circle cx="162.6" cy="175.3" r=".46"/>
<circle cx="63.5" cy="185.4" r=".46"/>
<circle cx="57.1" cy="185.4" r=".46"/>
<circle cx="43.2" cy="185.4" r=".46"/>
<circle cx="43.2" cy="177.8" r=".46"/>
<circle cx="49.5" cy="185.4" r=".46"/>
<circle cx="49.5" cy="177.8" r=".46"/>
<circle cx="57.1" cy="177.8" r=".46"/>
<circle cx="63.5" cy="177.8" r=".46"/>
<circle cx="35.6" cy="185.4" r=".46"/>
<circle cx="29.2" cy="185.4" r=".46"/>
<circle cx="21.6" cy="177.8" r=".46"/>
<circle cx="21.6" cy="185.4" r=".46"/>
<circle cx="35.6" cy="177.8" r=".46"/>
<circle cx="29.2" cy="177.8" r=".46"/>
</g>
<g font-size="7" fill="#0000c2">
<text x="64.8" y="21.6">Left</text>
<text x="63.5" y="82.6">Right</text>
<text x="16.5" y="144.8">Transmit</text>
<text x="50.8" y="144.8">Part</text>
<text x="130.8" y="144.8">Receive</text>
<text x="161.5" y="144.8">Part</text>
<text x="16.5" y="161.3">Pulse</text>
<text x="39.4" y="161.3">Capacitors</text>
<text x="163.8" y="161.3">Virtual</text>
<text x="190.5" y="161.3">Ground</text>
</g>
<g font-size="2.8" fill="#840000">
<text x="178" y="190.8">Title:</text>
<text x="187.1" y="190.8">OBSmini</text>
</g>
<g font-size="2.1" fill="#840000">
<text x="178" y="171.9">RD162-DGUIDE-01</text>
<text x="178" y="168.9">Referenced</text>
<text x="191.4" y="168.9">from:</text>
<text x="178" y="177.9">for</text>
<text x="178" y="174.9">Application</text>
<text x="182.1" y="177.9">Ultrasonic</text>
<text x="191.4" y="174.9">Circuit</text>
<text x="194.5" y="177.9">Distance</text>
<text x="199.7" y="174.9">of Low Noise</text>
<text x="205.1" y="177.9">Sensor</text>
<text x="213.6" y="177.9">Design</text>
<text x="215.2" y="174.9">Op-Amp</text>
<text x="222" y="177.9">guide</text>
<text x="225.6" y="174.9">TC75S67TU</text>
<text x="178" y="183.9">Sheet:</text>
<text x="185.9" y="183.9">/Ultrasonic1/</text>
<text x="178" y="186.6">File:</text>
<text x="183.8" y="186.6">Ultrasonic.kicad_sch</text>
<text x="178" y="196.8">KiCad</text>
<text x="178" y="194">Size:</text>
<text x="184.3" y="194">A4</text>
<text x="185.4" y="196.8">E.D.A.</text>
<text x="193.7" y="196.8">kicad</text>
<text x="200" y="194">Date:</text>
<text x="200.6" y="196.8">(7.0.0)</text>
<text x="206.7" y="194">2023-07-03</text>
<text x="263" y="194.2">Rev:</text>
<text x="263" y="196.8">Id: 2/2</text>
<text x="269" y="194.2">v0.1</text>
</g>
<g font-size="1.8" fill="#840000">
<text x="35" y="11.8">1</text>
<text x="85" y="11.8">2</text>
<text x="135" y="11.8">3</text>
<text x="185" y="11.8">4</text>
<text x="235" y="11.8">5</text>
<text x="285" y="11.8">6</text>
<text x="149.5" y="22.7" transform="rotate(-90 149.5 22.7)">VDDA/2</text>
<text x="182.5" y="27.8" transform="rotate(-90 182.5 27.8)">VDDA/2</text>
<text x="10.4" y="35.8">A</text>
<text x="17.8" y="33.9">TRIG_L2</text>
<text x="108.9" y="32.9" transform="rotate(-90 108.9 32.9)">VDDA/2</text>
<text x="209.2" y="31.6" transform="rotate(-90 209.2 31.6)">AMPLIFIED_L</text>
<text x="285.4" y="35.8">A</text>
<text x="240.9" y="44.3" transform="rotate(-90 240.9 44.3)">ENVELOPE_L</text>
<text x="17.8" y="59.3">TRIG_L1</text>
<text x="145.7" y="83.7" transform="rotate(-90 145.7 83.7)">VDDA/2</text>
<text x="10.3" y="85.8">B</text>
<text x="178.7" y="88.7" transform="rotate(-90 178.7 88.7)">VDDA/2</text>
<text x="285.3" y="85.8">B</text>
<text x="16.3" y="94.9">TRIG_R2</text>
<text x="103.8" y="93.8" transform="rotate(-90 103.8 93.8)">VDDA/2</text>
<text x="205.4" y="92.6" transform="rotate(-90 205.4 92.6)">AMPLIFIED_R</text>
<text x="237.1" y="105.3" transform="rotate(-90 237.1 105.3)">ENVELOPE_R</text>
<text x="16.3" y="120.3">TRIG_R1</text>
<text x="10.3" y="135.8">C</text>
<text x="285.3" y="135.8">C</text>
<text x="171.1" y="173.8" transform="rotate(-90 171.1 173.8)">VDDA/2</text>
<text x="102.9" y="180">OnOffUltrasonic</text>
<text x="10.3" y="185.8">D</text>
<text x="285.3" y="185.8">D</text>
<text x="35" y="199.8">1</text>
<text x="85" y="199.8">2</text>
<text x="135" y="199.8">3</text>
<text x="185" y="199.8">4</text>
<text x="235" y="199.8">5</text>
<text x="285" y="199.8">6</text>
</g>
<g font-size="1.8" fill="#006464">
<text x="140.3" y="23.7">R37</text>
<text x="189.9" y="23.1">U9A</text>
<text x="27.5" y="27.5">AO3400A</text>
<text x="114.4" y="28.1">U10A</text>
<text x="140.5" y="26.2">20k</text>
<text x="151.2" y="28.8">MCP6002T</text>
<text x="153.6" y="26.2">U10B</text>
<text x="186.8" y="25.6">MCP6002T</text>
<text x="264.3" y="28.8">VDDA</text>
<text x="30.4" y="30">Q6</text>
<text x="41.2" y="32.6">GND</text>
<text x="92.1" y="35.8">C88</text>
<text x="111.9" y="30.7">MCP6002T</text>
<text x="128.9" y="33.8">R39</text>
<text x="139.2" y="35.8">220pF</text>
<text x="140.3" y="33.2">C87</text>
<text x="151.3" y="33.8">+</text>
<text x="167" y="30.7">C86</text>
<text x="167.1" y="33.2">1nF</text>
<text x="174.4" y="33.8">3.3k</text>
<text x="174.6" y="31.3">R38</text>
<text x="186.8" y="31.3">+</text>
<text x="28.6" y="37">R101</text>
<text x="29.7" y="38.9">1M</text>
<text x="37.8" y="38.9">Transformer_1:1:15</text>
<text x="45.9" y="36.4">T3</text>
<text x="81.9" y="36.4">R40</text>
<text x="82.6" y="38.9">1k</text>
<text x="92.2" y="38.3">1nF</text>
<text x="99.5" y="38.9">3.3k</text>
<text x="99.7" y="36.4">R41</text>
<text x="111.9" y="36.4">+</text>
<text x="128.7" y="36.4">3.3k</text>
<text x="156.8" y="41.5">R43</text>
<text x="192.4" y="38.9">R42</text>
<text x="193.2" y="40.8">68k</text>
<text x="207.6" y="40.8">C90</text>
<text x="219.3" y="41.5">D13</text>
<text x="257.2" y="39.6">C97</text>
<text x="267.3" y="40.2">U10C</text>
<text x="267.5" y="39.7" transform="rotate(-90 267.5 39.7)">V+</text>
<text x="17.1" y="44">GND</text>
<text x="23.7" y="42.7">+BATT</text>
<text x="29.8" y="44.6">R46</text>
<text x="73.6" y="45.3">C91</text>
<text x="117.5" y="44">R44</text>
<text x="118.2" y="45.9">68k</text>
<text x="157" y="43.4">120k</text>
<text x="193.7" y="47.8">C89</text>
<text x="207.2" y="43.4">10nF</text>
<text x="214.5" y="44">RB521S30T5G</text>
<text x="257.2" y="43.4">4.7uF</text>
<text x="267.3" y="42.7">MCP6002T</text>
<text x="267.5" y="44.3" transform="rotate(-90 267.5 44.3)">V-</text>
<text x="31.1" y="49.1">1</text>
<text x="61.7" y="48.5">LS3</text>
<text x="73.3" y="48.5">6.8nF</text>
<text x="73.6" y="52.9">C95</text>
<text x="118.7" y="52.9">C93</text>
<text x="155.8" y="52.3">220pF</text>
<text x="158.1" y="50.4">C92</text>
<text x="191.9" y="49.7">22pF</text>
<text x="200" y="53.3">RB521S30T5G</text>
<text x="209.5" y="50.7">D14</text>
<text x="229.7" y="52.9">4.7k</text>
<text x="229.9" y="51">R45</text>
<text x="237.2" y="53.5">6.8nF</text>
<text x="237.5" y="50.4">C94</text>
<text x="40.6" y="58">Q7</text>
<text x="73.3" y="56.1">6.8nF</text>
<text x="89.7" y="59.2">BAV99</text>
<text x="90.8" y="56.7">D15</text>
<text x="117" y="54.8">22pF</text>
<text x="264.7" y="54.2">GND</text>
<text x="28.6" y="62.4">R102</text>
<text x="29.7" y="64.3">1M</text>
<text x="40.6" y="60.5">AO3400A</text>
<text x="57.6" y="60.5">Transducer</text>
<text x="73.3" y="63.7">6.8nF</text>
<text x="73.6" y="60.5">C96</text>
<text x="213.9" y="62.4">GND</text>
<text x="264.3" y="60.5">VDDA</text>
<text x="25.9" y="70.7">GND</text>
<text x="257.2" y="71.3">C98</text>
<text x="267.3" y="71.9">U9C</text>
<text x="267.5" y="71.5" transform="rotate(-90 267.5 71.5)">V+</text>
<text x="257.2" y="75.1">4.7uF</text>
<text x="267.3" y="74.5">MCP6002T</text>
<text x="267.5" y="76.1" transform="rotate(-90 267.5 76.1)">V-</text>
<text x="30.7" y="89.6" transform="rotate(-90 30.7 89.6)">Q8</text>
<text x="110.5" y="89.1">U11A</text>
<text x="136.5" y="84.6">R47</text>
<text x="136.6" y="87.2">20k</text>
<text x="147.4" y="89.7">MCP6002T</text>
<text x="149.8" y="87.2">U11B</text>
<text x="183" y="86.6">MCP6002T</text>
<text x="186" y="84">U9B</text>
<text x="264.7" y="86.6">GND</text>
<text x="33.2" y="90.6" transform="rotate(-90 33.2 90.6)">AO3400A</text>
<text x="39.9" y="93.5">GND</text>
<text x="108.1" y="91.6">MCP6002T</text>
<text x="125.1" y="94.8">R49</text>
<text x="135.9" y="94.2">C109</text>
<text x="147.4" y="94.8">+</text>
<text x="162.6" y="91.6">C108</text>
<text x="163.3" y="94.2">1nF</text>
<text x="170.6" y="94.8">3.3k</text>
<text x="170.8" y="92.3">R48</text>
<text x="183" y="92.3">+</text>
<text x="264.3" y="92.3">VDDA</text>
<text x="27.3" y="98">R103</text>
<text x="28.5" y="99.9">1M</text>
<text x="36.5" y="99.9">Transformer_1:1:15</text>
<text x="44.6" y="97.3">T4</text>
<text x="78.1" y="97.3">R50</text>
<text x="78.8" y="99.9">1k</text>
<text x="87.7" y="96.7">C110</text>
<text x="88.4" y="99.3">1nF</text>
<text x="95.7" y="99.9">3.3k</text>
<text x="95.9" y="97.3">R51</text>
<text x="108.1" y="97.3">+</text>
<text x="124.9" y="97.3">3.3k</text>
<text x="135.4" y="96.7">220pF</text>
<text x="188.6" y="99.9">R52</text>
<text x="189.3" y="101.8">68k</text>
<text x="204.5" y="101.8">C112</text>
<text x="15.8" y="105">GND</text>
<text x="22.4" y="103.7">+BATT</text>
<text x="28.6" y="105.6">R56</text>
<text x="71.2" y="106.2">C113</text>
<text x="113.7" y="105">R54</text>
<text x="114.4" y="106.9">68k</text>
<text x="153" y="102.4">R53</text>
<text x="153.2" y="104.3">120k</text>
<text x="204.6" y="104.3">10nF</text>
<text x="212" y="105">RB521S30T5G</text>
<text x="216.8" y="102.4">D16</text>
<text x="257.2" y="106.9">4.7uF</text>
<text x="257.8" y="103.1">C119</text>
<text x="267.3" y="103.7">U11C</text>
<text x="267.3" y="106.2">MCP6002T</text>
<text x="267.5" y="107.8" transform="rotate(-90 267.5 107.8)">V-</text>
<text x="267.5" y="103.2" transform="rotate(-90 267.5 103.2)">V+</text>
<text x="29.8" y="110">1</text>
<text x="60.4" y="109.4">LS4</text>
<text x="71.2" y="113.9">C117</text>
<text x="72.1" y="109.4">6.8nF</text>
<text x="114.3" y="113.9">C115</text>
<text x="151.9" y="113.2">220pF</text>
<text x="153.1" y="111.3">C114</text>
<text x="188.1" y="110.7">22pF</text>
<text x="188.6" y="108.8">C111</text>
<text x="205.7" y="111.7">D17</text>
<text x="225.9" y="113.9">4.7k</text>
<text x="226.1" y="112">R55</text>
<text x="233.7" y="111.3">C116</text>
<text x="39.4" y="118.9">Q9</text>
<text x="72.1" y="117">6.8nF</text>
<text x="88.3" y="117.7">D18</text>
<text x="113.2" y="115.8">22pF</text>
<text x="196.2" y="114.2">RB521S30T5G</text>
<text x="234.6" y="114.5">6.8nF</text>
<text x="264.7" y="118.9">GND</text>
<text x="27.3" y="123.4">R104</text>
<text x="28.5" y="125.3">1M</text>
<text x="39.4" y="121.5">AO3400A</text>
<text x="56.4" y="121.5">Transducer</text>
<text x="71.2" y="121.5">C118</text>
<text x="72.1" y="124.7">6.8nF</text>
<text x="87.2" y="120.2">BAV99</text>
<text x="210.1" y="123.4">GND</text>
<text x="24.7" y="131.6">GND</text>
<text x="106.3" y="159.6">+3.3V</text>
<text x="117.4" y="159.6">Q10</text>
<text x="129.7" y="160.8">VDDA</text>
<text x="139.8" y="157">VDDA</text>
<text x="97.8" y="165.9">C121</text>
<text x="115.1" y="162.1">AO3401A</text>
<text x="147.4" y="162.1">C120</text>
<text x="147.6" y="165.3">4.7uF</text>
<text x="18.6" y="173.5">+BATT</text>
<text x="97.2" y="169.1">4.7uF</text>
<text x="110.4" y="172.3">1M</text>
<text x="110.5" y="170.4">R58</text>
<text x="125.1" y="169.1">R57</text>
<text x="125.8" y="171">33k</text>
<text x="138.6" y="173.5">+</text>
<text x="145.3" y="171">GND</text>
<text x="100.9" y="174.8">GND</text>
<text x="125.1" y="176.7">R60</text>
<text x="125.8" y="178.6">33k</text>
<text x="141.8" y="178.9" transform="rotate(-90 141.8 178.9)">V-</text>
<text x="141.8" y="174.4" transform="rotate(-90 141.8 174.4)">V+</text>
<text x="144.1" y="179.9">U12</text>
<text x="154.3" y="174.2">R59</text>
<text x="154.3" y="178.6">330</text>
<text x="164.5" y="178">C122</text>
<text x="15.2" y="184.3">100uF</text>
<text x="16.5" y="181.2">C99</text>
<text x="22.9" y="184.3">100uF</text>
<text x="24.1" y="181.2">C100</text>
<text x="29.2" y="184.3">100uF</text>
<text x="30.5" y="181.2">C101</text>
<text x="36.8" y="184.3">100uF</text>
<text x="38.1" y="181.2">C102</text>
<text x="43.2" y="184.3">100uF</text>
<text x="44.5" y="181.2">C103</text>
<text x="50.8" y="184.3">100uF</text>
<text x="52.1" y="181.2">C104</text>
<text x="58.4" y="181.2">C105</text>
<text x="58.4" y="184.3">47uF</text>
<text x="64.8" y="181.2">C106</text>
<text x="64.8" y="184.3">47uF</text>
<text x="71.1" y="181.2">C107</text>
<text x="71.1" y="184.3">47uF</text>
<text x="128.8" y="185">GND</text>
<text x="143.7" y="182.4">LMV321</text>
<text x="164.8" y="180.5">4.7uF</text>
<text x="19.6" y="191.3">GND</text>
<text x="139" y="188.8">GND</text>
<text x="160.6" y="186.2">GND</text>
</g>
<g font-size="1.8" fill="#a90000">
<text x="36.6" y="29.9" transform="rotate(-90 36.6 29.9)">2</text>
<text x="29.8" y="32.8">1</text>
<text x="109.8" y="35.3">3</text>
<text x="149.2" y="32.8">5</text>
<text x="161.9" y="35.3">7</text>
<text x="184.8" y="35.3">2</text>
<text x="184.8" y="30.2">3</text>
<text x="197.5" y="32.8">1</text>
<text x="266.4" y="35.6" transform="rotate(-90 266.4 35.6)">8</text>
<text x="36.6" y="37.5" transform="rotate(-90 36.6 37.5)">3</text>
<text x="40" y="40.4">1</text>
<text x="52.7" y="40.4">6</text>
<text x="109.8" y="40.4">2</text>
<text x="122.5" y="37.8">1</text>
<text x="149.2" y="37.8">6</text>
<text x="40" y="45.5">2</text>
<text x="266.4" y="47" transform="rotate(-90 266.4 47)">4</text>
<text x="40" y="50.5">3</text>
<text x="52.7" y="50.5">4</text>
<text x="66.6" y="54">2</text>
<text x="29.8" y="58.2">1</text>
<text x="36.6" y="55.3" transform="rotate(-90 36.6 55.3)">3</text>
<text x="66.6" y="56.5">1</text>
<text x="88.6" y="59.1" transform="rotate(-90 88.6 59.1)">3</text>
<text x="36.6" y="62.9" transform="rotate(-90 36.6 62.9)">2</text>
<text x="81.9" y="62">1</text>
<text x="94.6" y="62">2</text>
<text x="266.4" y="67.3" transform="rotate(-90 266.4 67.3)">8</text>
<text x="266.4" y="78.8" transform="rotate(-90 266.4 78.8)">4</text>
<text x="28.5" y="93.7">1</text>
<text x="35.3" y="90.8" transform="rotate(-90 35.3 90.8)">2</text>
<text x="145.4" y="93.7">5</text>
<text x="180.9" y="91.2">5</text>
<text x="193.6" y="93.7">7</text>
<text x="35.3" y="98.5" transform="rotate(-90 35.3 98.5)">3</text>
<text x="38.7" y="101.3">1</text>
<text x="51.4" y="101.3">6</text>
<text x="106" y="101.3">2</text>
<text x="106" y="96.3">3</text>
<text x="118.7" y="98.8">1</text>
<text x="145.4" y="98.8">6</text>
<text x="158.1" y="96.3">7</text>
<text x="180.9" y="96.3">6</text>
<text x="266.4" y="99.1" transform="rotate(-90 266.4 99.1)">8</text>
<text x="38.7" y="106.4">2</text>
<text x="38.7" y="111.5">3</text>
<text x="51.4" y="111.5">4</text>
<text x="266.4" y="110.5" transform="rotate(-90 266.4 110.5)">4</text>
<text x="28.5" y="119.1">1</text>
<text x="35.3" y="116.2" transform="rotate(-90 35.3 116.2)">3</text>
<text x="65.4" y="117.5">1</text>
<text x="65.4" y="114.9">2</text>
<text x="35.3" y="123.9" transform="rotate(-90 35.3 123.9)">2</text>
<text x="79.3" y="122.9">1</text>
<text x="86.1" y="120" transform="rotate(-90 86.1 120)">3</text>
<text x="92" y="122.9">2</text>
<text x="114.9" y="167">2</text>
<text x="122.5" y="167">3</text>
<text x="121.3" y="172.1" transform="rotate(-90 121.3 172.1)">1</text>
<text x="136.5" y="172.5">1</text>
<text x="140.7" y="170.2" transform="rotate(-90 140.7 170.2)">5</text>
<text x="136.5" y="177.5">3</text>
<text x="149.2" y="175">4</text>
<text x="140.7" y="181.6" transform="rotate(-90 140.7 181.6)">2</text>
</g>
<g font-size="1.8" fill="#0000c2">
<text x="184.1" y="53.8">LPF &lt;</text>
<text x="190.9" y="53.8">106kHz</text>
<text x="109.2" y="58.9">LPF &lt;</text>
<text x="116" y="58.9">106kHz</text>
<text x="132.1" y="55.3">multiple</text>
<text x="132.1" y="57.3">V/V</text>
<text x="132.1" y="59.4">Q =</text>
<text x="136.5" y="57.3">=</text>
<text x="136.8" y="59.4">3.3</text>
<text x="138.9" y="57.3">18.2</text>
<text x="140.7" y="55.3">feedback</text>
<text x="150.1" y="55.3">bandpass</text>
<text x="159.9" y="55.3">filter</text>
<text x="165.4" y="55.3">=</text>
<text x="167.9" y="55.3">39.2kHz</text>
<text x="184.1" y="55.9">V/V</text>
<text x="188.5" y="55.9">=</text>
<text x="191" y="55.9">20.6</text>
<text x="109.2" y="61">V/V</text>
<text x="113.6" y="61">=</text>
<text x="116.1" y="61">20.6</text>
<text x="132.1" y="61.4">http://www.ecircuitcenter.com/Circuits/</text>
<text x="132.1" y="63.5">MFB_bandpass/MFB_bandpass.htm</text>
<text x="105.4" y="119.9">LPF &lt;</text>
<text x="112.1" y="119.9">106kHz</text>
<text x="130.8" y="116.2">multiple</text>
<text x="130.8" y="118.3">V/V</text>
<text x="135.2" y="118.3">=</text>
<text x="137.7" y="118.3">18.2</text>
<text x="139.4" y="116.2">feedback</text>
<text x="148.8" y="116.2">bandpass</text>
<text x="158.6" y="116.2">filter</text>
<text x="164.1" y="116.2">=</text>
<text x="166.6" y="116.2">39.2kHz</text>
<text x="180.3" y="114.8">LPF &lt;</text>
<text x="180.3" y="116.8">V/V</text>
<text x="184.7" y="116.8">=</text>
<text x="187.1" y="114.8">106kHz</text>
<text x="187.2" y="116.8">20.6</text>
<text x="105.4" y="121.9">V/V</text>
<text x="109.8" y="121.9">=</text>
<text x="112.3" y="121.9">20.6</text>
<text x="130.8" y="120.3">Q =</text>
<text x="130.8" y="122.4">http://www.ecircuitcenter.com/Circuits/</text>
<text x="130.8" y="124.5">MFB_bandpass/MFB_bandpass.htm</text>
<text x="135.5" y="120.3">3.3</text>
<text x="99.1" y="191">power</text>
<text x="105.5" y="191">saving</text>
<text x="112.4" y="191">vitual</text>
<text x="118.5" y="191">ground</text>
<text x="99.1" y="193">https://tangentsoft.net/elec/vgrounds.html</text>
</g>
</svg>
